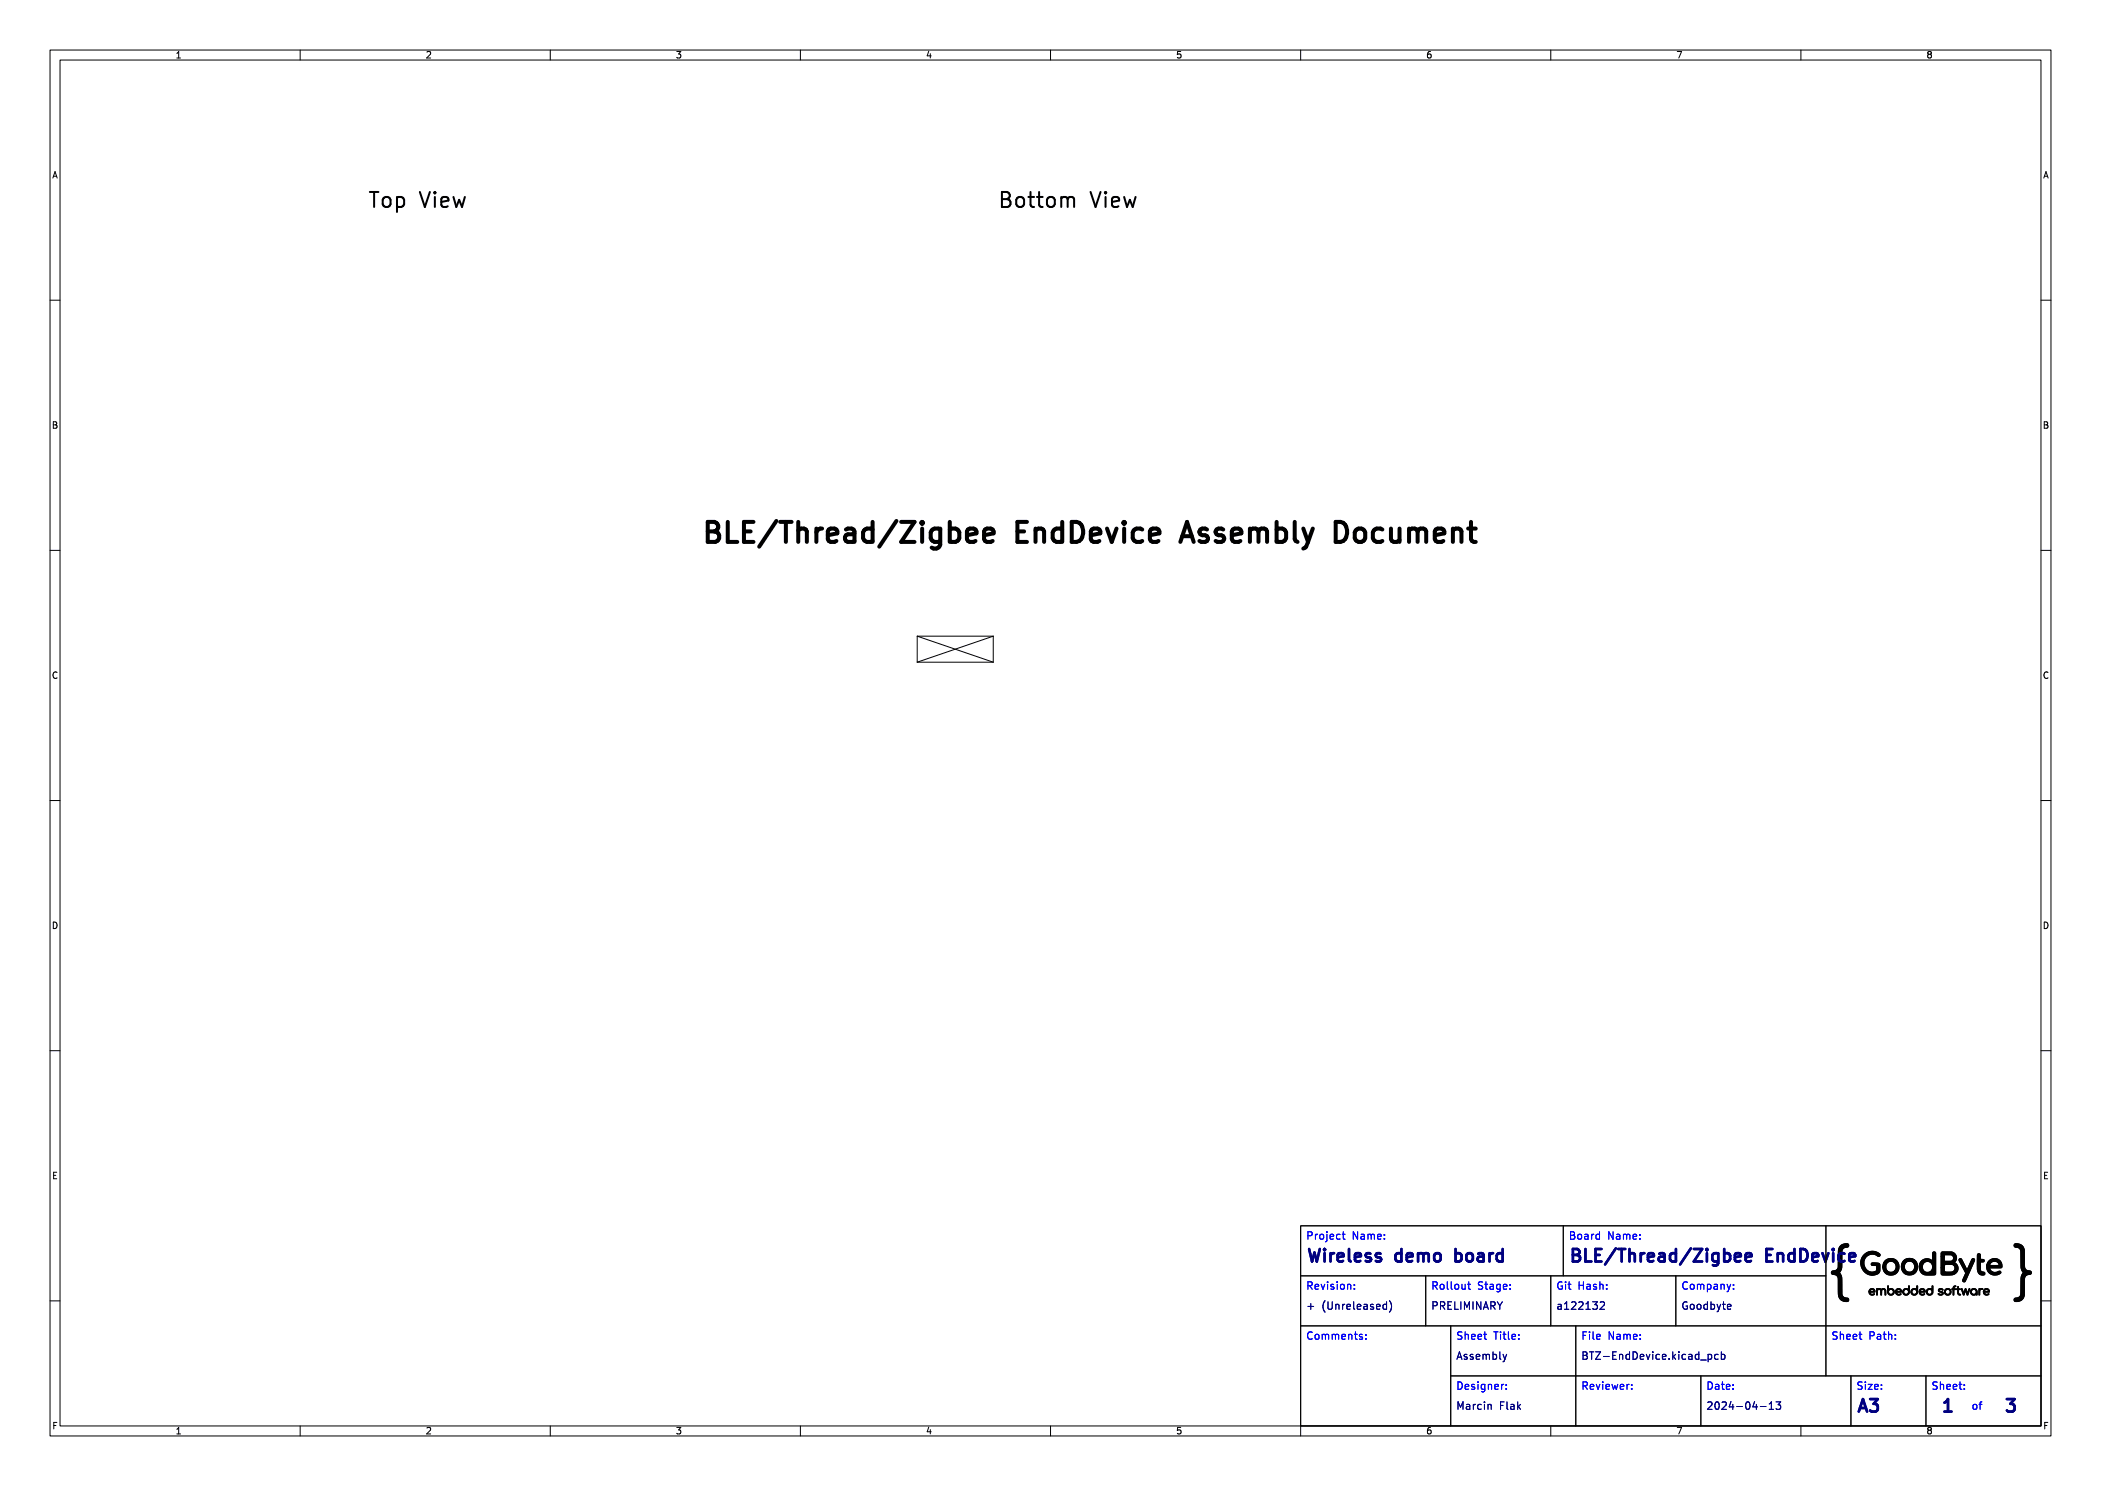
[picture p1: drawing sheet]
<svg xmlns="http://www.w3.org/2000/svg" width="420mm" height="297mm" viewBox="0 0 420 297" stroke-linecap="round" stroke-linejoin="round" font-family="sans-serif">
<g fill="none" stroke="#000" stroke-width=".4">
<path d="M73.9 38.4h1.7M74.8 38.4v3M76.6 39.7a.81 .81 0 0 1 .8-.3 .81 .81 0 0 1 .7 .5v.9a.81 .81 0 0 1-.8 .6 .81 .81 0 0 1-.8-.6v-.9zM79.4 39.5l.8-.1 .3 .1 .3 .4v.9l-.3 .4-.3 .2-.8-.2M79.4 39.4v3M83.9 38.4l1 3 1-3M86.9 38.4v.3M86.9 39.4v2M86.9 38.4l-.1 .1 .1 .2M86.9 38.4l.2 .1-.2 .2M90.6 39.4l.6 2 .6-1.5 .6 1.5 .5-2M200.3 38.4h1a.73 .73 0 0 1 .6 .7 .73 .73 0 0 1-.6 .7 .8 .8 0 0 1 .7 .7 .8 .8 0 0 1-.6 .9h-1.1z"/>
<path d="M200.3 39.8h1M203.3 39.7a.81 .81 0 0 1 .8-.3 .81 .81 0 0 1 .6 .5v.9a.81 .81 0 0 1-.8 .6 .81 .81 0 0 1-.8-.6v-.9zM205.6 39.4h1.1M206 38.4v2.5l.1 .3 .6 .2M207.3 39.4h1.1M207.7 38.4v2.5l.2 .3 .5 .2M209.4 39.7a.81 .81 0 0 1 .8-.3 .81 .81 0 0 1 .7 .5v.9a.81 .81 0 0 1-.8 .6 .81 .81 0 0 1-.8-.6v-.9zM212.1 39.7a.74 .74 0 0 1 1.3 .1M212.1 39.4v2M213.4 39.8l.2-.3 .3-.1 .7 .1 .1 .3v1.6M213.4 39.8v1.6M218 38.4l1 3 1-3"/>
<path d="M221 38.4v.3M221 39.4v2M221 38.4l-.1 .1 .1 .2M221 38.4l.1 .1-.1 .2M224.7 39.4l.6 2 .6-1.5 .5 1.5 .6-2M88.2 40.4l1.4-.3-.1-.6-.9-.1-.2 .1-.2 .3v1.1l.2 .3 .2 .2 .9-.2M222.3 40.4l1.4-.3-.1-.6-.9-.1-.3 .1-.1 .3v1.1l.1 .3 .3 .2 .9-.2"/>
</g>
<g fill="none" stroke="#000" stroke-width=".2">
<path d="M10 10h400v277h-400zM12 12h396v273h-396zM35.3 11.6h.8M35.3 10.7l.4-.4v1.3M60 10v2M85.3 10.4l.5-.1 .3 .4-.8 .9h.8M110 10v2M135.3 10.3h.8l-.4 .5 .3 .1v.6l-.2 .1-.5-.1M160 10v2M185.7 10.2l-.4 1h.9M186 10.7v.9M210 10v2"/>
<path d="M236 10.3h-.6l-.1 .6 .2-.1 .5 .1 .1 .1-.1 .5-.2 .1-.5-.1M260 10v2M286 10.3l-.4 .1-.2 .2-.1 .7 .3 .3 .4-.1 .1-.5-.1-.1-.4-.1-.3 .2M310 10v2M335.3 10.3h.9l-.6 1.3M360 10v2M385.6 10.9l-.3 .2 .1 .4 .2 .1 .4-.1 .1-.2-.1-.3-.2-.1M385.6 10.9l-.3-.3 .3-.3h.2l.3 .2-.3 .4M385.6 10.9h.2M10.6 35.6l.4-1.3 .4 1.3M10.7 35.2h.6M408.6 35.6l.4-1.3 .4 1.3"/>
<path d="M408.7 35.2h.6M10 60h2M408 60h2M10.7 84.3h.4l.2 .2-.2 .4 .2 .1 .1 .3-.2 .3h-.5zM10.7 84.9h.4M408.6 84.3h.5l.2 .2-.2 .4 .2 .1 .1 .3-.3 .3h-.5zM408.6 84.9h.5M10 110h2M408 110h2M11.4 134.4a.62 .62 0 0 0-.9 .5 .62 .62 0 0 0 .7 .7l.2-.1M183.4 127.2v5.1M183.4 127.2h15.2"/>
<path d="M183.4 127.2l15.2 5.1M183.4 132.3h15.2M198.6 127.2l-15.2 5.1M198.6 127.2v5.1M409.4 134.4a.62 .62 0 0 0-.9 .5 .62 .62 0 0 0 .6 .7l.3-.1M10 160h2M408 160h2M10.7 184.3a.66 .66 0 0 1 .7 .6 .66 .66 0 0 1-.7 .7zM408.6 184.3a.66 .66 0 0 1 .8 .6 .66 .66 0 0 1-.8 .7zM10 210h2M408 210h2M10.7 234.9h.5"/>
<path d="M11.3 234.3h-.6v1.3h.6M408.7 234.9h.4M409.3 234.3h-.6v1.3h.6M260 245h148v40h-148zM260 255h105M285 255v10M310 255v10M312.5 245v10M335 255v10M365 245v30M10 260h2M260 265h148"/>
<path d="M290 275h118M290 265v20M315 265v20M340 275v10M370 275v10M385 275v10M408 260h2M10.8 284.9h.4M11.4 284.3h-.6v1.3M35.3 285.7l.4-.4v1.3M35.3 286.6h.8M60 285v2"/>
<path d="M85.3 285.4l.5-.1 .3 .4-.8 .9h.8M110 285v2M135.3 285.3h.8l-.4 .5 .3 .1v.6l-.2 .1-.5-.1M160 285v2M185.7 285.2l-.4 1h.9M186 285.7v.9M210 285v2M236 285.3h-.6l-.1 .6 .2-.1 .5 .1 .1 .1-.1 .5-.2 .1-.5-.1M260 285v2M286 285.3l-.4 .1-.2 .2-.1 .7 .3 .3 .4-.1 .1-.5-.1-.1-.4-.1-.3 .2M310 285v2M335.3 285.3h.9l-.6 1.3"/>
<path d="M360 285v2M385.6 285.9l-.3-.3 .3-.3h.2l.3 .2-.3 .4M385.6 285.9l-.3 .2v.2l.3 .3 .4-.1 .1-.2v-.2l-.3-.2M385.6 285.9h.2M408.7 284.9h.5M409.4 284.3h-.7v1.3"/>
</g>
<g fill="none" stroke="#000" stroke-width=".8">
<path d="M141.5 104.3h1.3a.97 .97 0 0 1 .8 1 .97 .97 0 0 1-.8 .9 1.07 1.07 0 0 1 1 1 1.07 1.07 0 0 1-.8 1.1h-1.5zM141.5 106.2h1.3M145.5 104.3v4h1.9M148.7 106.2h1.4M150.6 104.3h-1.9v4h1.9M155.2 104.1l-3.4 5.2M156 104.3h2.2M157.1 104.3v4M159.6 104.3v4M159.6 106a.99 .99 0 0 1 1.7 .2v2.1M163.2 105.6v2.7M164.3 105.6a1.02 1.02 0 0 0-1.1 .8"/>
<path d="M165.5 107l1.9-.4-.2-.8-.4-.2h-.8l-.3 .2-.2 .4v1.5l.2 .4 .3 .2h.8l.4-.2M169.1 105.8l.4-.2h.7l.4 .2 .2 .4v2.1M170.8 106.6l-.4 .2h-.9a.79 .79 0 0 0-.6 .7 .79 .79 0 0 0 .6 .8h.9l.4-.2M174.4 105.8l-.3-.2h-.8l-.6 .4-.2 .4v1.1l.4 .6 .4 .2h.8l.3-.2M174.4 104.3v4M179.2 104.1l-3.4 5.2M180.1 104.3h2.7l-2.7 4h2.7M184.3 104.3v.4M184.3 105.6v2.7M184.3 104.3l-.2 .2 .2 .2M184.3 104.3l.2 .2-.2 .2M188 105.8l-.4-.2h-.8l-.6 .4-.1 .4v1.1l.3 .6 .4 .2h.8l.4-.2"/>
<path d="M188 105.6v3.3a1.09 1.09 0 0 1-1.8 .6M189.9 105.8l.3-.2h.8l.6 .4 .2 .4v1.1l-.4 .6-.4 .2h-.8l-.3-.2M189.9 104.3v4M193.3 107l1.9-.4-.2-.8-.4-.2h-.7l-.4 .2-.2 .4v1.5l.2 .4 .4 .2h.7l.4-.2M196.7 107l1.9-.4-.2-.8-.3-.2h-.8l-.4 .2-.2 .4v1.5l.2 .4 .4 .2h.8l.3-.2M203.4 106.2h1.3M205.3 104.3h-1.9v4h1.9M207 106a.99 .99 0 0 1 1.7 .2v2.1M207 105.6v2.7M212.3 105.8l-.3-.2h-.8l-.4 .2-.4 .6v1.1l.4 .6 .4 .2h.8l.3-.2M212.3 104.3v4M214.2 104.3h1a2.18 2.18 0 0 1 .9 3.4l-.3 .4-.6 .2h-1z"/>
<path d="M218 107l2-.4-.2-.8-.4-.2h-.8l-.4 .2-.2 .4v1.5l.2 .4 .4 .2h.8l.4-.2M221.3 105.6l.9 2.7 1-2.7M224.7 104.3v.4M224.7 105.6v2.7M224.7 104.3l-.2 .2 .2 .2M224.7 104.3l.2 .2-.2 .2M228.3 105.8l-.3-.2h-.8l-.6 .4-.2 .4v1.1l.4 .6 .4 .2h.8l.3-.2M229.9 107l1.9-.4-.2-.8-.4-.2h-.8l-.4 .2-.1 .4v1.5l.1 .4 .4 .2h.8l.4-.2M236 108.3l1.3-4 1.3 4M236.3 107.2h1.9M241.3 105.8l-.4-.2h-.6l-.3 .2-.2 .4 .2 .6 1.3 .4 .2 .3-.2 .6-.4 .2h-.8l-.3-.2M244.5 105.8l-.4-.2h-.5l-.4 .2-.2 .4 .2 .6 1.3 .4 .2 .3-.2 .6-.4 .2h-.7l-.4-.2"/>
<path d="M246.2 107l1.9-.4-.1-.8-.4-.2h-.8l-.4 .2-.2 .4v1.5l.2 .4 .4 .2h.8l.4-.2M249.9 106a.99 .99 0 0 1 1.7 .2M249.9 105.6v2.7M251.6 106.2l.2-.4 .3-.2h.6l.4 .2 .2 .4v2.1M251.6 106.2v2.1M255.2 105.8l.4-.2h.7l.6 .4 .2 .4v1.1l-.4 .6-.4 .2h-.7l-.4-.2M255.2 104.3v4M258.8 104.3v3.4l.2 .4 .4 .2M260.5 105.6l1 2.7M261.5 108.3l-.4 1-.6 .3M262.4 105.6l-.9 2.7M267 104.3h1a2.18 2.18 0 0 1 .9 3.4l-.4 .4-.5 .2h-1z"/>
<path d="M271 106a1.09 1.09 0 0 1 1.1-.4 1.09 1.09 0 0 1 .8 .8v1.1a1.09 1.09 0 0 1-1 .8 1.09 1.09 0 0 1-1.1-.8v-1.1zM276.3 105.8l-.3-.2h-.8l-.6 .4-.2 .4v1.1l.4 .6 .4 .2h.8l.3-.2M278 105.6v2.1l.2 .4a1.08 1.08 0 0 0 1.6-.2M279.8 105.6v2.7M281.7 106a.99 .99 0 0 1 1.7 .2M281.7 105.6v2.7M283.4 106.2l.2-.4 .4-.2h.5l.4 .2 .2 .4v2.1M283.4 106.2v2.1M286.8 107l1.9-.4-.2-.8-.4-.2h-.7l-.4 .2-.2 .4v1.5l.2 .4 .4 .2h.7l.4-.2M290.4 106a.99 .99 0 0 1 1.7 .2v2.1M290.4 105.6v2.7M293.5 105.6h1.5"/>
<path d="M294 104.3v3.4l.2 .4 .8 .2"/>
</g>
<g fill="#000" stroke="#000" stroke-width=".2">
<path d="M367.9 249.1a1.08 1.08 0 0 1 1.7-.3 .54 .54 0 0 1-.8 .5 1.15 1.15 0 0 0-.6 1.5v1.6a2.66 2.66 0 0 1-.5 2 3.1 3.1 0 0 1 .5 2.5v1.8a1.45 1.45 0 0 0 1.3 .9 .43 .43 0 0 1-.1 .5 .43 .43 0 0 1-.6 0 1.71 1.71 0 0 1-1.3-2.2v-1.8a1.11 1.11 0 0 0-1.2-1.4 .41 .41 0 0 1-.1-.6 .41 .41 0 0 1 .5-.1 1.26 1.26 0 0 0 .8-1.7v-1.6a2.26 2.26 0 0 1 .4-1.6z" fill-rule="evenodd"/>
<path d="M367.9 249.1a1.08 1.08 0 0 1 1.7-.3 .54 .54 0 0 1-.8 .5 1.15 1.15 0 0 0-.6 1.5v1.6a2.66 2.66 0 0 1-.5 2 3.1 3.1 0 0 1 .5 2.5v1.8a1.45 1.45 0 0 0 1.3 .9 .43 .43 0 0 1-.1 .5 .43 .43 0 0 1-.6 0 1.71 1.71 0 0 1-1.3-2.2v-1.8a1.11 1.11 0 0 0-1.2-1.4 .41 .41 0 0 1-.1-.6 .41 .41 0 0 1 .5-.1 1.26 1.26 0 0 0 .8-1.7v-1.6a2.26 2.26 0 0 1 .4-1.6z" fill-rule="evenodd"/>
<path d="M373.8 257.7a.6 .6 0 0 1 .7-.1 .6 .6 0 0 1 .3 .6l-.9 .1a.48 .48 0 0 0 .3 .4 .48 .48 0 0 0 .5-.1 .61 .61 0 0 1-.8 .2 .61 .61 0 0 1-.3-.7h1.1a.44 .44 0 0 0-.5-.4 .44 .44 0 0 0-.4 .4h-.2z" fill-rule="evenodd"/>
<path d="M373.8 257.7a.6 .6 0 0 1 .7-.1 .6 .6 0 0 1 .3 .6l-.9 .1a.48 .48 0 0 0 .3 .4 .48 .48 0 0 0 .5-.1 .61 .61 0 0 1-.8 .2 .61 .61 0 0 1-.3-.7h1.1a.44 .44 0 0 0-.5-.4 .44 .44 0 0 0-.4 .4h-.2z" fill-rule="evenodd"/>
<path d="M372.6 250.8a2.09 2.09 0 0 1 3.2 0l-.2 .3a1.77 1.77 0 0 0-3 1 1.77 1.77 0 0 0 2.4 2l.1-.2v-.9l-.4-.1a.33 .33 0 0 1-.5 0 .33 .33 0 0 1 0-.5h.2a1.36 1.36 0 0 1 1.4 .3v.8a1.18 1.18 0 0 1-1.4 1.4 2.43 2.43 0 0 1-2.2-1.5 2.43 2.43 0 0 1 .4-2.6z" fill-rule="evenodd"/>
<path d="M372.6 250.8a2.09 2.09 0 0 1 3.2 0l-.2 .3a1.77 1.77 0 0 0-3 1 1.77 1.77 0 0 0 2.4 2l.1-.2v-.9l-.4-.1a.33 .33 0 0 1-.5 0 .33 .33 0 0 1 0-.5h.2a1.36 1.36 0 0 1 1.4 .3v.8a1.18 1.18 0 0 1-1.4 1.4 2.43 2.43 0 0 1-2.2-1.5 2.43 2.43 0 0 1 .4-2.6z" fill-rule="evenodd"/>
<path d="M375.2 257.6l.1 .1 .5-.2 .3 .2a.55 .55 0 0 1 .7-.1 .55 .55 0 0 1 .2 .8v.4h-.2a.75 .75 0 0 0-.4-1.1l-.2 .2-.1 .9h-.1v-.5a.39 .39 0 0 0-.4-.6 .39 .39 0 0 0-.3 .6v.5h-.1z" fill-rule="evenodd"/>
<path d="M375.2 257.6l.1 .1 .5-.2 .3 .2a.55 .55 0 0 1 .7-.1 .55 .55 0 0 1 .2 .8v.4h-.2a.75 .75 0 0 0-.4-1.1l-.2 .2-.1 .9h-.1v-.5a.39 .39 0 0 0-.4-.6 .39 .39 0 0 0-.3 .6v.5h-.1z" fill-rule="evenodd"/>
<path d="M377.3 257h.2v.8a.67 .67 0 0 1 1.1 0 .67 .67 0 0 1-.4 1 .67 .67 0 0 1-.9-.6h.2a.49 .49 0 0 0 .7 .4 .49 .49 0 0 0 .1-.8 .49 .49 0 0 0-.8 .3l-.2 .1z" fill-rule="evenodd"/>
<path d="M377.3 257h.2v.8a.67 .67 0 0 1 1.1 0 .67 .67 0 0 1-.4 1 .67 .67 0 0 1-.9-.6h.2a.49 .49 0 0 0 .7 .4 .49 .49 0 0 0 .1-.8 .49 .49 0 0 0-.8 .3l-.2 .1z" fill-rule="evenodd"/>
<path d="M376.9 251.9a1.65 1.65 0 0 1 2.5 .4 1.65 1.65 0 0 1-.8 2.4 1.65 1.65 0 0 1-2.2-1.2v-.3h.6a1.07 1.07 0 0 0 1.2 1 1.07 1.07 0 0 0 .9-1.3 1.07 1.07 0 0 0-1.4-.8 1.06 1.06 0 0 0-.7 1.1h-.6a1.73 1.73 0 0 1 .5-1.3z" fill-rule="evenodd"/>
<path d="M376.9 251.9a1.65 1.65 0 0 1 2.5 .4 1.65 1.65 0 0 1-.8 2.4 1.65 1.65 0 0 1-2.2-1.2v-.3h.6a1.07 1.07 0 0 0 1.2 1 1.07 1.07 0 0 0 .9-1.3 1.07 1.07 0 0 0-1.4-.8 1.06 1.06 0 0 0-.7 1.1h-.6a1.73 1.73 0 0 1 .5-1.3z" fill-rule="evenodd"/>
<path d="M379.1 257.7a.6 .6 0 0 1 .7-.1 .6 .6 0 0 1 .3 .6l-.9 .1a.48 .48 0 0 0 .3 .4 .48 .48 0 0 0 .5-.1 .61 .61 0 0 1-.8 .2 .61 .61 0 0 1-.3-.7h1.1a.44 .44 0 0 0-.5-.4 .44 .44 0 0 0-.4 .4h-.2z" fill-rule="evenodd"/>
<path d="M379.1 257.7a.6 .6 0 0 1 .7-.1 .6 .6 0 0 1 .3 .6l-.9 .1a.48 .48 0 0 0 .3 .4 .48 .48 0 0 0 .5-.1 .61 .61 0 0 1-.8 .2 .61 .61 0 0 1-.3-.7h1.1a.44 .44 0 0 0-.5-.4 .44 .44 0 0 0-.4 .4h-.2z" fill-rule="evenodd"/>
<path d="M380.5 257.8a.66 .66 0 0 1 1-.1l.1-.7 .1 .7a.78 .78 0 0 1-.1 .9 .78 .78 0 0 1-.9 .2l-.3-.4v-.2h.1a.49 .49 0 0 0 .8 .4 .49 .49 0 0 0 0-.8 .49 .49 0 0 0-.8 .3l-.1 .1z" fill-rule="evenodd"/>
<path d="M380.5 257.8a.66 .66 0 0 1 1-.1l.1-.7 .1 .7a.78 .78 0 0 1-.1 .9 .78 .78 0 0 1-.9 .2l-.3-.4v-.2h.1a.49 .49 0 0 0 .8 .4 .49 .49 0 0 0 0-.8 .49 .49 0 0 0-.8 .3l-.1 .1z" fill-rule="evenodd"/>
<path d="M380.6 251.9a1.66 1.66 0 0 1 2.5 .3 1.66 1.66 0 0 1-.7 2.5 1.66 1.66 0 0 1-2.3-1.3v-.3h.6a1.05 1.05 0 0 0 1.5 1 1.05 1.05 0 0 0 .2-1.8 1.05 1.05 0 0 0-1.7 .6v.2h-.6l.1-.6z" fill-rule="evenodd"/>
<path d="M380.6 251.9a1.66 1.66 0 0 1 2.5 .3 1.66 1.66 0 0 1-.7 2.5 1.66 1.66 0 0 1-2.3-1.3v-.3h.6a1.05 1.05 0 0 0 1.5 1 1.05 1.05 0 0 0 .2-1.8 1.05 1.05 0 0 0-1.7 .6v.2h-.6l.1-.6z" fill-rule="evenodd"/>
<path d="M382.1 257.8a.66 .66 0 0 1 1-.1l.1-.7 .1 .7a.77 .77 0 0 1-.1 1 .77 .77 0 0 1-1 0l-.2-.5h.2a.49 .49 0 0 0 .7 .4 .49 .49 0 0 0 0-.8 .49 .49 0 0 0-.7 .3l-.2 .1z" fill-rule="evenodd"/>
<path d="M382.1 257.8a.66 .66 0 0 1 1-.1l.1-.7 .1 .7a.77 .77 0 0 1-.1 1 .77 .77 0 0 1-1 0l-.2-.5h.2a.49 .49 0 0 0 .7 .4 .49 .49 0 0 0 0-.8 .49 .49 0 0 0-.7 .3l-.2 .1z" fill-rule="evenodd"/>
<path d="M383.8 257.7a.6 .6 0 0 1 .7-.1 .6 .6 0 0 1 .3 .6l-.9 .1a.48 .48 0 0 0 .3 .4 .48 .48 0 0 0 .5-.1 .61 .61 0 0 1-.7 .2 .61 .61 0 0 1-.4-.7h1.1a.44 .44 0 0 0-.4-.4 .44 .44 0 0 0-.5 .4h-.2z" fill-rule="evenodd"/>
<path d="M383.8 257.7a.6 .6 0 0 1 .7-.1 .6 .6 0 0 1 .3 .6l-.9 .1a.48 .48 0 0 0 .3 .4 .48 .48 0 0 0 .5-.1 .61 .61 0 0 1-.7 .2 .61 .61 0 0 1-.4-.7h1.1a.44 .44 0 0 0-.4-.4 .44 .44 0 0 0-.5 .4h-.2z" fill-rule="evenodd"/>
<path d="M385.2 257.8a.66 .66 0 0 1 1-.1l.1-.7 .1 .7a.78 .78 0 0 1-.1 .9 .78 .78 0 0 1-.9 .2l-.3-.4v-.2h.1a.49 .49 0 0 0 .8 .4 .49 .49 0 0 0 0-.8 .49 .49 0 0 0-.8 .3l-.1 .1z" fill-rule="evenodd"/>
<path d="M385.2 257.8a.66 .66 0 0 1 1-.1l.1-.7 .1 .7a.78 .78 0 0 1-.1 .9 .78 .78 0 0 1-.9 .2l-.3-.4v-.2h.1a.49 .49 0 0 0 .8 .4 .49 .49 0 0 0 0-.8 .49 .49 0 0 0-.8 .3l-.1 .1z" fill-rule="evenodd"/>
<path d="M384 252.1a1.58 1.58 0 0 1 2.3 0v-1.2a.41 .41 0 0 1 0-.5 .41 .41 0 0 1 .6-.1v4a.43 .43 0 0 1-.1 .5 .43 .43 0 0 1-.5 0h-.9a1.52 1.52 0 0 1-1.7-1.6h.6a1.07 1.07 0 0 0 1.5 1 1.07 1.07 0 0 0 .2-1.8 1.02 1.02 0 0 0-1.1-.2 1.02 1.02 0 0 0-.6 1h-.6v-.5z" fill-rule="evenodd"/>
<path d="M384 252.1a1.58 1.58 0 0 1 2.3 0v-1.2a.41 .41 0 0 1 0-.5 .41 .41 0 0 1 .6-.1v4a.43 .43 0 0 1-.1 .5 .43 .43 0 0 1-.5 0h-.9a1.52 1.52 0 0 1-1.7-1.6h.6a1.07 1.07 0 0 0 1.5 1 1.07 1.07 0 0 0 .2-1.8 1.02 1.02 0 0 0-1.1-.2 1.02 1.02 0 0 0-.6 1h-.6v-.5z" fill-rule="evenodd"/>
<path d="M387.6 257.7l.5-.2 .3 .3-.5-.1-.2 .1a.32 .32 0 0 0 .4 .3 .42 .42 0 0 1 .2 .7 .42 .42 0 0 1-.6 0l-.3-.2 .4 .1a.27 .27 0 0 0 .3 0 .27 .27 0 0 0 .1-.3l-.2-.1a.39 .39 0 0 1-.4-.2 .39 .39 0 0 1 0-.4z" fill-rule="evenodd"/>
<path d="M387.6 257.7l.5-.2 .3 .3-.5-.1-.2 .1a.32 .32 0 0 0 .4 .3 .42 .42 0 0 1 .2 .7 .42 .42 0 0 1-.6 0l-.3-.2 .4 .1a.27 .27 0 0 0 .3 0 .27 .27 0 0 0 .1-.3l-.2-.1a.39 .39 0 0 1-.4-.2 .39 .39 0 0 1 0-.4z" fill-rule="evenodd"/>
<path d="M388.1 250.3l2-.1a1.17 1.17 0 0 1 1 .9 1.17 1.17 0 0 1-.5 1.2 1.36 1.36 0 0 1 .7 1.7 1.36 1.36 0 0 1-1.6 .8h-1.5l-.2-.2v-1.2h.7v.7l.4 .1a1.25 1.25 0 0 0 1.7-.7l-.1-.3a1.7 1.7 0 0 0-2-.3v.5h-.7v-2.2h.7l.1 .9a1.51 1.51 0 0 0 1.7-.5 .72 .72 0 0 0-.2-.7 .72 .72 0 0 0-.8-.1h-.8v.4h-.7z" fill-rule="evenodd"/>
<path d="M388.1 250.3l2-.1a1.17 1.17 0 0 1 1 .9 1.17 1.17 0 0 1-.5 1.2 1.36 1.36 0 0 1 .7 1.7 1.36 1.36 0 0 1-1.6 .8h-1.5l-.2-.2v-1.2h.7v.7l.4 .1a1.25 1.25 0 0 0 1.7-.7l-.1-.3a1.7 1.7 0 0 0-2-.3v.5h-.7v-2.2h.7l.1 .9a1.51 1.51 0 0 0 1.7-.5 .72 .72 0 0 0-.2-.7 .72 .72 0 0 0-.8-.1h-.8v.4h-.7z" fill-rule="evenodd"/>
<path d="M388.9 257.7a.68 .68 0 0 1 1.1 .1 .68 .68 0 0 1-.5 1 .68 .68 0 0 1-.8-.6h.2a.49 .49 0 0 0 .6 .5 .49 .49 0 0 0 .2-.9 .49 .49 0 0 0-.8 .3l-.2 .1z" fill-rule="evenodd"/>
<path d="M388.9 257.7a.68 .68 0 0 1 1.1 .1 .68 .68 0 0 1-.5 1 .68 .68 0 0 1-.8-.6h.2a.49 .49 0 0 0 .6 .5 .49 .49 0 0 0 .2-.9 .49 .49 0 0 0-.8 .3l-.2 .1z" fill-rule="evenodd"/>
<path d="M390.6 257.1l.4-.1-.2 .2a.24 .24 0 0 0-.2 .3 .24 .24 0 0 0 .3 .1v.1h-.3v1.1h-.2v-1.1h-.2l.2-.1z" fill-rule="evenodd"/>
<path d="M390.6 257.1l.4-.1-.2 .2a.24 .24 0 0 0-.2 .3 .24 .24 0 0 0 .3 .1v.1h-.3v1.1h-.2v-1.1h-.2l.2-.1z" fill-rule="evenodd"/>
<path d="M391.4 257.2h.1v.4h.4l-.4 .1v.7l.1 .2 .3 .1a.39 .39 0 0 1-.5 0 .39 .39 0 0 1-.1-.5v-.5h-.2l.2-.1z" fill-rule="evenodd"/>
<path d="M391.4 257.2h.1v.4h.4l-.4 .1v.7l.1 .2 .3 .1a.39 .39 0 0 1-.5 0 .39 .39 0 0 1-.1-.5v-.5h-.2l.2-.1z" fill-rule="evenodd"/>
<path d="M391.7 251.6l.2-.1a2.64 2.64 0 0 1 1 1.6l.3 .7 .4-.8a2.24 2.24 0 0 1 .8-1.5l.3 .2v.3l-1.7 3.8a.35 .35 0 0 1-.3 .4 .35 .35 0 0 1-.4-.3l.4-.8a.81 .81 0 0 0-.1-1.3l-1-1.8z" fill-rule="evenodd"/>
<path d="M391.7 251.6l.2-.1a2.64 2.64 0 0 1 1 1.6l.3 .7 .4-.8a2.24 2.24 0 0 1 .8-1.5l.3 .2v.3l-1.7 3.8a.35 .35 0 0 1-.3 .4 .35 .35 0 0 1-.4-.3l.4-.8a.81 .81 0 0 0-.1-1.3l-1-1.8z" fill-rule="evenodd"/>
<path d="M392.1 257.6l.5 .9 .3-.9 .4 .9 .3-.9h.1l-.3 1.2h-.2l-.3-.9-.3 .9h-.1z" fill-rule="evenodd"/>
<path d="M392.1 257.6l.5 .9 .3-.9 .4 .9 .3-.9h.1l-.3 1.2h-.2l-.3-.9-.3 .9h-.1z" fill-rule="evenodd"/>
<path d="M394.1 257.7a.76 .76 0 0 1 1 .1 .76 .76 0 0 1 0 1l-.1-.1a.66 .66 0 0 1-.7 .1 .66 .66 0 0 1-.4-.6h.2a.49 .49 0 0 0 .7 .4 .49 .49 0 0 0 0-.8 .49 .49 0 0 0-.7 .3l-.2 .1z" fill-rule="evenodd"/>
<path d="M394.1 257.7a.76 .76 0 0 1 1 .1 .76 .76 0 0 1 0 1l-.1-.1a.66 .66 0 0 1-.7 .1 .66 .66 0 0 1-.4-.6h.2a.49 .49 0 0 0 .7 .4 .49 .49 0 0 0 0-.8 .49 .49 0 0 0-.7 .3l-.2 .1z" fill-rule="evenodd"/>
<path d="M395.4 250.6a.42 .42 0 0 1 .5 .2 .42 .42 0 0 1 0 .4v.5h.3a.31 .31 0 0 1 .4 .3 .31 .31 0 0 1-.4 .2h-.3v1.1a.72 .72 0 0 0 .8 1 .37 .37 0 0 1 0 .5 .37 .37 0 0 1-.5 0 1.53 1.53 0 0 1-.9-1.9z" fill-rule="evenodd"/>
<path d="M395.4 250.6a.42 .42 0 0 1 .5 .2 .42 .42 0 0 1 0 .4v.5h.3a.31 .31 0 0 1 .4 .3 .31 .31 0 0 1-.4 .2h-.3v1.1a.72 .72 0 0 0 .8 1 .37 .37 0 0 1 0 .5 .37 .37 0 0 1-.5 0 1.53 1.53 0 0 1-.9-1.9z" fill-rule="evenodd"/>
<path d="M395.6 257.6l.2 .1 .3-.2 .3 .2a.54 .54 0 0 0-.6 .7l-.1 .4h-.1z" fill-rule="evenodd"/>
<path d="M395.6 257.6l.2 .1 .3-.2 .3 .2a.54 .54 0 0 0-.6 .7l-.1 .4h-.1z" fill-rule="evenodd"/>
<path d="M396.6 257.7a.6 .6 0 0 1 .8-.1 .6 .6 0 0 1 .3 .6l-1 .1a.48 .48 0 0 0 .3 .4 .48 .48 0 0 0 .6-.1 .61 .61 0 0 1-.8 .2 .61 .61 0 0 1-.3-.7h1a.44 .44 0 0 0-.4-.4 .44 .44 0 0 0-.4 .4h-.2z" fill-rule="evenodd"/>
<path d="M396.6 257.7a.6 .6 0 0 1 .8-.1 .6 .6 0 0 1 .3 .6l-1 .1a.48 .48 0 0 0 .3 .4 .48 .48 0 0 0 .6-.1 .61 .61 0 0 1-.8 .2 .61 .61 0 0 1-.3-.7h1a.44 .44 0 0 0-.4-.4 .44 .44 0 0 0-.4 .4h-.2z" fill-rule="evenodd"/>
<path d="M397.6 252a1.42 1.42 0 0 1 1.8-.3 1.42 1.42 0 0 1 .6 1.7h-2.2a1.17 1.17 0 0 0 1.9 .7h.1a.34 .34 0 0 1 .2 .4 .34 .34 0 0 1-.4 .2 1.67 1.67 0 0 1-1.8-.2 1.67 1.67 0 0 1-.6-1.6h2.1a.23 .23 0 0 0 .3 0 .23 .23 0 0 0-.1-.4 .98 .98 0 0 0-1-.4 .98 .98 0 0 0-.8 .8h-.5z" fill-rule="evenodd"/>
<path d="M397.6 252a1.42 1.42 0 0 1 1.8-.3 1.42 1.42 0 0 1 .6 1.7h-2.2a1.17 1.17 0 0 0 1.9 .7h.1a.34 .34 0 0 1 .2 .4 .34 .34 0 0 1-.4 .2 1.67 1.67 0 0 1-1.8-.2 1.67 1.67 0 0 1-.6-1.6h2.1a.23 .23 0 0 0 .3 0 .23 .23 0 0 0-.1-.4 .98 .98 0 0 0-1-.4 .98 .98 0 0 0-.8 .8h-.5z" fill-rule="evenodd"/>
<path d="M402.7 248.7a1.62 1.62 0 0 1 2 2v1.6a1.34 1.34 0 0 0 1.3 1.8v.5a1.94 1.94 0 0 0-1.3 .8v3.1a1.42 1.42 0 0 1-2 1.5l-.1-.3 .2-.2a1.16 1.16 0 0 0 1.2-1.6v-2.5l.4-1.1a3.5 3.5 0 0 1-.4-2.6v-.8a1.31 1.31 0 0 0-1.3-1.7l-.1-.3z" fill-rule="evenodd"/>
<path d="M402.7 248.7a1.62 1.62 0 0 1 2 2v1.6a1.34 1.34 0 0 0 1.3 1.8v.5a1.94 1.94 0 0 0-1.3 .8v3.1a1.42 1.42 0 0 1-2 1.5l-.1-.3 .2-.2a1.16 1.16 0 0 0 1.2-1.6v-2.5l.4-1.1a3.5 3.5 0 0 1-.4-2.6v-.8a1.31 1.31 0 0 0-1.3-1.7l-.1-.3z" fill-rule="evenodd"/>
</g>
<g fill="none" stroke="#00007f" stroke-width=".5">
<path d="M261.7 249.6l.6 2.5 .5-1.8 .4 1.8 .6-2.5M264.8 249.6v.3M264.8 250.5v1.6M264.8 249.6l-.1 .2 .1 .1M264.8 249.6l.1 .2-.1 .1M266 250.5v1.6M266.7 250.5a.63 .63 0 0 0-.7 .4M267.4 251.3l1.2-.2-.1-.5-.7-.1-.4 .3 .1 1.2 .3 .1 .7-.1M269.7 249.6v2.2l.3 .3M270.9 251.3l1.1-.2-.1-.5-.7-.1-.3 .3 .1 1.2 .2 .1 .7-.1M273.9 250.6l-.5-.1-.4 .3 .1 .4 .8 .2 .2 .3-.2 .3-.2 .1-.7-.1M276 250.6l-.6-.1-.4 .3 .1 .4 .9 .2 .1 .3-.1 .3-.3 .1-.7-.1"/>
<path d="M280.1 250.6l-.7-.1-.5 .4v.8l.3 .3 .2 .1 .7-.1M280.1 249.6v2.5M281.2 251.3l1.2-.2-.1-.5-.7-.1-.4 .3 .1 1.2 .3 .1 .7-.1M283.5 250.7a.62 .62 0 0 1 1 .1M283.5 250.5v1.6M284.5 250.8l.4-.3 .6 .1 .1 .2v1.3M284.5 250.8v1.3M286.9 250.6a.68 .68 0 0 1 1.1 .3v.8a.68 .68 0 0 1-.7 .5 .68 .68 0 0 1-.6-.5v-.8zM291 250.6l.7-.1 .5 .4v.8l-.3 .3-.2 .1-.7-.1M291 249.6v2.5M293.4 250.6a.68 .68 0 0 1 1 .3v.8a.68 .68 0 0 1-.6 .5 .68 .68 0 0 1-.7-.5v-.8zM295.5 250.6l.2-.1 .7 .1 .2 .2v1.3"/>
<path d="M296.6 251.1l-.9 .1a.49 .49 0 0 0-.3 .5 .49 .49 0 0 0 .3 .4l.9-.1M297.8 250.5v1.6M298.5 250.5a.64 .64 0 0 0-.7 .4M300.4 250.6l-.7-.1-.5 .4v.8l.2 .3 .3 .1 .7-.1M300.4 249.6v2.5M314.4 249.6h.9a.61 .61 0 0 1 .4 .6 .61 .61 0 0 1-.4 .6 .67 .67 0 0 1 .6 .6 .67 .67 0 0 1-.5 .7h-1zM314.4 250.8h.9M316.9 249.6v2.5h1.2M318.9 250.8h.9M320.1 249.6h-1.2v2.5h1.2M323 249.5l-2.1 3.2M323.5 249.6h1.4"/>
<path d="M324.2 249.6v2.5M325.7 250.7a.62 .62 0 0 1 1.1 .1v1.3M325.7 249.6v2.5M328 250.5v1.6M328.7 250.5a.64 .64 0 0 0-.7 .4M329.4 251.3l1.2-.2-.1-.5-.7-.1-.4 .3 .1 1.2 .3 .1 .7-.1M331.7 250.6l.2-.1 .7 .1 .2 .2v1.3M332.8 251.1l-.9 .1a.49 .49 0 0 0-.3 .5 .49 .49 0 0 0 .3 .4l.9-.1M335 250.6l-.7-.1-.5 .4v.8l.3 .3 .2 .1 .7-.1M335 249.6v2.5M338 249.5l-2.1 3.2M338.6 249.6h1.7l-1.7 2.5h1.7"/>
<path d="M341.2 249.6v.3M341.2 250.5v1.6M341.2 249.6l-.1 .2 .1 .1M341.2 249.6l.1 .2-.1 .1M343.5 250.6l-.7-.1-.5 .4v.8l.2 .3 .3 .1 .7-.1M343.5 250.5v2a.68 .68 0 0 1-1.1 .3M344.7 250.6l.7-.1 .5 .4v.8l-.3 .3-.2 .1-.7-.1M344.7 249.6v2.5M346.8 251.3l1.2-.2-.1-.5-.7-.1-.4 .3 .1 1.2 .3 .1 .7-.1M348.9 251.3l1.2-.2-.1-.5-.7-.1-.4 .3 .2 1.2 .2 .1 .7-.1M353.1 250.8h.8M354.3 249.6h-1.2v2.5h1.2"/>
<path d="M355.4 250.7a.62 .62 0 0 1 1 .1v1.3M355.4 250.5v1.6M358.7 250.6l-.7-.1-.5 .4v.8l.3 .3 .2 .1 .7-.1M358.7 249.6v2.5M359.9 249.6a1.32 1.32 0 0 1 1.4 .8 1.32 1.32 0 0 1-.4 1.6l-1 .1zM362.3 251.3l1.2-.2-.1-.5-.8-.1-.3 .3 .1 1.2 .2 .1 .8-.1M364.3 250.5l.6 1.6 .6-1.6M366.4 249.6v.3M366.4 250.5v1.6M366.4 249.6l-.1 .2 .1 .1M366.4 249.6l.2 .2-.2 .1M368.7 250.6l-.7-.1-.5 .4v.8l.3 .3 .2 .1 .7-.1"/>
<path d="M369.7 251.3l1.2-.2-.2-.5-.7-.1-.3 .3 .1 1.2 .2 .1 .7-.1M373.8 279.6h1.6l-.9 1a.68 .68 0 0 1 .9 .5v.6l-.3 .3-.9 .1-.4-.2M401.2 279.6h1.5l-.8 1a.68 .68 0 0 1 .8 .5v.6l-.2 .3-1 .1-.3-.2M371.6 282.1l.8-2.5 .8 2.5M371.8 281.4h1.2M388.7 282.1h1.4M388.7 280.3l.7-.7v2.5"/>
</g>
<g fill="none" stroke="#00f" stroke-width=".2">
<path d="M261.5 247l.7-.1 .1-.2-.1-.4-.2-.1h-.5v1.5M261.5 257l.7-.1 .1-.2-.1-.4-.2-.1h-.5v1.5M261.8 257l.5 .7M262.9 257.2l.7-.2-.1-.2-.4-.1-.2 .2 .1 .7h.5M263 246.7v1M263.4 246.7l-.4 .3M263.9 246.8l.2-.1 .4 .1 .1 .6-.1 .2-.4 .1-.2-.2zM264.1 256.7l.4 1 .3-1M265.2 246.2v.1M265.2 246.7v1.3l-.2 .2M265.4 256.2v.1M265.4 256.7v1"/>
<path d="M265.9 247.2l.7-.2-.1-.2-.4-.1-.2 .2 .1 .7h.5M266.6 256.8l-.4-.1-.2 .2 .1 .2 .5 .2v.3h-.6M267.3 256.2v.1M267.3 256.7v1M267.9 246.8l-.4-.1-.3 .3 .1 .6h.6M268.1 256.8l.4-.1 .2 .3v.4l-.2 .3-.4-.1-.1-.2zM268.3 246.7h.6M268.5 246.2v1.3l.4 .2M269.4 256.8l.2-.1 .4 .1v.9M269.4 256.7v1M270.7 257.5v.2M270.7 256.8v.1"/>
<path d="M271.4 246.2v1.5l-.9-1.5v1.5M272.1 246.8h.6v.9M272.7 247l-.5 .1-.2 .2 .2 .4 .5-.1M273.5 246.8l.4-.1 .2 .2M273.5 246.7v1M274.1 246.9l.2-.2 .4 .1v.9M274.1 246.9v.8M275.4 247.2l.7-.2-.1-.2-.4-.1-.2 .2 .1 .7h.5M276.7 247.5v.2M276.7 246.8v.1M286.5 257l.7-.1 .1-.2-.1-.4-.2-.1h-.5v1.5M286.8 257l.5 .7"/>
<path d="M288 256.8l.4-.1 .3 .3v.4l-.3 .3-.4-.1-.1-.2zM289.3 256.2v1.3l.2 .2M290.1 256.2v1.3l.2 .2M291 256.8l.3-.1 .3 .3v.4l-.3 .3-.3-.1-.2-.2zM292.2 256.7l.1 .9 .4 .1 .2-.2M292.9 256.7v1M293.4 256.7h.6M293.6 256.2v1.3l.4 .2M296.4 256.3l-.6-.1-.2 .1v.5l.6 .2 .2 .4-.3 .3-.6-.1M296.8 256.7h.6M297 256.2v1.3l.4 .2M297.9 256.8h.6v.9"/>
<path d="M298.5 257l-.5 .1-.2 .2 .2 .4 .5-.1M299.9 256.8l-.4-.1-.3 .3 .1 .6h.6M299.9 256.7v1.2l-.3 .3-.4-.1M300.5 257.2l.7-.2v-.2l-.5-.1-.2 .2 .1 .7h.6M301.9 257.5v.2M301.9 256.8v.1M312.2 256.3a.7 .7 0 0 0-.8 .6 .7 .7 0 0 0 .8 .7l.1-.6h-.3M313 256.2v.1M313 256.7v1M313.5 256.7h.5M313.7 256.2v1.3l.3 .2M314 246.2h.5l.2 .3-.2 .4 .2 .1 .1 .4-.3 .3h-.5z"/>
<path d="M314 246.9h.5M315.5 246.8l.4-.1 .3 .3v.4l-.3 .3-.4-.1-.1-.2zM315.7 256.2v1.5M315.7 256.9h.8M316.5 256.2v1.5M316.8 246.8h.6l.1 .9M317.2 256.8h.6l.1 .9M317.5 247l-.5 .1-.3 .2 .3 .4 .5-.1M317.9 257l-.5 .1-.2 .2 .2 .4 .5-.1M318.2 246.7v1M318.6 246.7l-.4 .3M319.1 256.8l-.4-.1-.2 .2 .1 .2 .5 .2v.3h-.6"/>
<path d="M319.7 246.8l-.4-.1-.3 .3 .2 .6h.5M319.7 246.2v1.5M319.8 256.8l.2-.1 .4 .1 .1 .9M319.8 256.2v1.5M321.2 257.5v.2M321.2 256.8v.1M322.5 246.2v1.5l-.9-1.5v1.5M323.2 246.8h.5l.1 .9M323.8 247l-.5 .1-.2 .2 .2 .4 .5-.1M324.5 246.8l.5-.1 .2 .2M324.5 246.7v1M325.2 246.9l.2-.2 .3 .1 .1 .9"/>
<path d="M325.2 246.9v.8M326.5 247.2l.7-.2-.1-.2-.4-.1-.2 .2v.7h.6M327.8 247.5v.2M327.8 246.8v.1M337.3 256.3a.71 .71 0 0 0-1 .5 .71 .71 0 0 0 .7 .9l.3-.2M338 256.8l.4-.1 .3 .3v.4l-.3 .3-.4-.1-.1-.2zM339.3 256.8l.4-.1 .3 .2M339.3 256.7v1M340 256.9l.2-.2 .3 .1 .1 .9M340 256.9v.8M341.3 256.8l.4-.1 .3 .3-.1 .6h-.6M341.3 256.7v1.5"/>
<path d="M342.7 256.8h.5l.1 .9M343.3 257l-.5 .1-.2 .2 .2 .4 .5-.1M344 256.8l.2-.1 .4 .1 .1 .9M344 256.7v1M345.2 256.7l.4 1M345.6 257.7l-.4 .5M346 256.7l-.4 1M346.5 257.5v.2M346.5 256.8v.1M262.3 266.3a.71 .71 0 0 0-1 .5 .71 .71 0 0 0 .7 .9l.3-.2M263 266.8l.2-.1 .4 .1 .1 .6-.2 .2-.3 .1-.2-.2zM264.3 266.8l.4-.1 .3 .2"/>
<path d="M264.3 266.7v1M265 266.9l.2-.2 .3 .1 .1 .9M265 266.9v.8M266.3 266.8l.4-.1 .3 .2M266.3 266.7v1M267 266.9l.2-.2 .3 .1 .1 .9M267 266.9v.8M268.2 267.2l.8-.2-.1-.2-.4-.1-.3 .2 .1 .7h.6M269.6 266.8l.2-.1 .4 .1v.9M269.6 266.7v1M270.7 266.7h.6M271 266.2v1.3l.3 .2"/>
<path d="M272.3 266.8l-.3-.1-.3 .2 .1 .2 .5 .2v.3h-.6M273 267.5v.2M273 266.8v.1M291.5 276.2a.76 .76 0 0 1 .8 .7 .76 .76 0 0 1-.8 .8zM292.2 266.3l-.5-.1-.3 .3 .1 .3 .7 .3v.4l-.2 .2-.6-.1M292.9 266.2v1.5M292.9 277.2l.7-.2-.1-.2-.4-.1-.2 .2 .1 .7h.5M292.9 266.8l.2-.1 .4 .1v.9M294.2 267.2l.7-.2-.1-.2-.4-.1-.2 .2v.7h.6M294.7 276.8l-.3-.1-.2 .2v.2l.5 .2v.3h-.5M295.5 267.2l.7-.2-.1-.2-.4-.1-.2 .2v.7h.6M295.5 276.2v.1"/>
<path d="M295.5 276.7v1M296.6 266.7h.6M296.8 266.2v1.3l.4 .2M296.8 276.7v1.2l-.3 .3-.3-.1M296.8 276.8l-.4-.1-.3 .3 .1 .6h.6M297.5 276.8l.2-.1 .4 .1 .1 .9M297.5 276.7v1M298.6 266.2h.9M298.8 277.2l.7-.2v-.2l-.5-.1-.2 .2 .1 .7h.6M299 266.2v1.5M300 266.2v.1M300 266.7v1"/>
<path d="M300.2 276.7v1M300.5 266.7h.5M300.6 276.7l-.4 .3M300.7 266.2v1.3l.3 .2M301.1 277.5v.2M301.1 276.8v.1M301.5 266.2v1.3l.2 .2M302.2 267.2l.8-.2-.1-.2-.4-.1-.3 .2 .1 .7h.6M303.6 267.5v.2M303.6 266.8v.1M316.5 266.9h.5M316.5 277l.7-.1 .1-.2-.1-.4-.2-.1h-.5v1.5"/>
<path d="M316.8 277l.5 .7M317.2 266.2h-.7v1.5M317.7 266.2v.1M317.7 266.7v1M317.9 277.2l.7-.2-.1-.2-.4-.1-.2 .2 .1 .7h.5M318.5 266.2v1.3l.2 .2M319.1 276.7l.4 1 .3-1M319.2 267.2l.7-.2-.1-.2-.4-.1-.2 .2v.7h.6M320.4 276.2v.1M320.4 276.7v1M321 277.2l.7-.2v-.2l-.5-.1-.2 .2 .1 .7h.6M322.2 276.7l.3 1 .3-.7 .3 .7 .3-1"/>
<path d="M322.5 266.2v1.5l-.8-1.5v1.5M323.2 266.8h.6l.1 .9M323.9 267l-.5 .1-.2 .2 .2 .4 .5-.1M323.9 277.2l.7-.2-.1-.2-.4-.1-.2 .2 .1 .7h.5M324.6 266.8l.4-.1 .2 .2M324.6 266.7v1M325.2 266.9l.3-.2 .3 .1 .1 .9M325.2 266.9v.8M325.2 276.7v1M325.7 276.7l-.3 .1-.2 .2M326.2 277.5v.2M326.2 276.8v.1"/>
<path d="M326.5 267.2l.7-.2v-.2l-.5-.1-.2 .2 .1 .7h.6M327.9 267.5v.2M327.9 266.8v.1M341.5 276.2a.76 .76 0 0 1 .8 .7 .76 .76 0 0 1-.8 .8zM343 276.8h.5l.1 .9M343.6 277l-.5 .1-.2 .2 .2 .4 .5-.1M344.1 276.7h.6M344.3 276.2v1.3l.4 .2M345.1 277.2l.7-.2-.1-.2-.4-.1-.2 .2 .1 .7h.5M346.5 277.5v.2M346.5 276.8v.1M367.2 266.3l-.5-.1-.2 .1v.5l.6 .2 .1 .4-.2 .3-.6-.1"/>
<path d="M367.9 266.8l.2-.1 .4 .1v.9M367.9 266.2v1.5M369.2 267.2l.7-.2-.1-.2-.4-.1-.2 .2v.7h.6M370.5 267.2l.7-.2-.1-.2-.4-.1-.2 .2v.7h.6M371.6 266.7h.6M371.8 266.2v1.3l.4 .2M372.2 276.3l-.5-.1-.2 .1v.5l.6 .2 .1 .4-.2 .3-.6-.1M372.9 276.2v.1M372.9 276.7v1M373.5 276.7h.7l-.7 1h.7M373.8 267l.7-.1 .2-.2-.1-.4-.2-.1h-.6v1.5M374.7 277.2l.8-.2-.1-.2-.4-.1-.3 .2 .1 .7h.6"/>
<path d="M375.3 266.8h.6l.1 .9M376 267l-.5 .1-.3 .2 .3 .4 .5-.1M376.1 277.5v.2M376.1 276.8v.1M376.5 266.7h.5M376.7 266.2v1.3l.3 .2M377.5 266.8l.2-.1 .4 .1 .1 .9M377.5 266.2v1.5M378.9 267.5v.2M378.9 266.8v.1M387.2 276.3l-.5-.1-.2 .1v.5l.6 .2 .1 .4-.2 .3-.6-.1M387.9 276.8l.2-.1 .4 .1v.9"/>
<path d="M387.9 276.2v1.5M389.2 277.2l.7-.2-.1-.2-.4-.1-.2 .2v.7h.6M390.5 277.2l.7-.2-.1-.2-.4-.1-.2 .2v.7h.6M391.6 276.7h.6M391.8 276.2v1.3l.4 .2M392.7 277.5v.2M392.7 276.8v.1M394.5 280.8l.2-.1 .4 .1 .1 .6-.2 .2-.3 .1-.2-.2zM395.6 280.7h.6M396.2 280.2l-.4 .2v1.3"/>
</g>
<g fill="none" stroke="#00007f" stroke-width=".2">
<path d="M264.9 260a1.72 1.72 0 0 0 0 2.3M277.7 260a1.72 1.72 0 0 1 0 2.3M261.5 261.1h1.1M262 260.5v1.2M265.5 260.2v1.2l.2 .3h.3l.3-.3v-1.2M267 260.7v1M267 260.8l.2-.1 .4 .1 .1 .9M268.4 260.7v1M268.8 260.7l-.4 .3M269.2 261.2l.8-.2-.1-.2-.4-.1-.3 .2 .1 .7h.6M270.6 260.2v1.3l.2 .2M271.3 261.2l.7-.2v-.2l-.5-.1-.2 .2 .1 .7h.6"/>
<path d="M272.7 260.8h.5l.1 .9M273.3 261l-.5 .1-.2 .2 .2 .4 .5-.1M274.5 260.8l-.3-.1-.2 .2v.2l.5 .2v.3h-.5M275.2 261.2l.7-.2-.1-.2-.4-.1-.2 .2v.7h.6M277.2 260.8l-.5-.1-.2 .3 .1 .6h.6M277.2 260.2v1.5M286.5 261l.7-.1 .1-.2-.1-.4-.2-.1h-.5v1.5M288 261l.7-.1 .1-.2-.1-.4-.2-.1h-.5v1.5M288.3 261l.5 .7M289.5 260.9h.5M290.2 260.2h-.7v1.5h.7M290.8 260.2v1.5h.7"/>
<path d="M291.2 271.7l.5-1.5 .5 1.5M291.4 271.3h.7M292 260.2v1.5M292.7 261.7v-1.5l.5 1.1 .5-1.1v1.5M293.2 270.8l-.3-.1-.2 .2v.2l.5 .2v.3h-.5M294.5 270.8l-.4-.1-.2 .2 .1 .2 .5 .2v.3h-.6M294.5 260.2v1.5M295.1 271.2l.7-.2-.1-.2-.4-.1-.2 .2 .1 .7h.5M296 260.2v1.5l-.8-1.5v1.5M296.5 270.8l.4-.1 .2 .2M296.5 270.7v1M296.5 261.7l.5-1.5 .5 1.5"/>
<path d="M296.7 261.3h.7M297.1 270.9l.2-.2 .4 .1v.9M297.1 270.9v.8M298 261l.7-.1 .2-.2-.1-.4-.2-.1h-.6v1.5M298.4 261l.5 .7M298.5 270.8l.4-.1 .3 .3-.2 .6h-.5M298.5 270.2v1.5M299.3 260.2l.5 .8M299.8 261v.7M299.8 270.2v1.3l.2 .2M300.3 260.2l-.5 .8M300.5 270.7l.3 1"/>
<path d="M300.8 271.7l-.3 .5M301.2 270.7l-.4 1M311.5 260.8h.5l.1 .9M312.1 261l-.5 .1-.2 .2 .2 .4 .5-.1M312.7 261.7h.9M312.7 260.6l.5-.4v1.5M314.2 260.3l.5-.1 .3 .4-.9 1.1h.9M315.6 260.3l.6-.1 .3 .4-1 1.1h1M316.5 270.2h.5l.2 .3-.2 .4 .2 .1 .1 .4-.3 .3h-.5zM316.5 270.9h.5M317 261.7h.9M317 260.6l.5-.4v1.5"/>
<path d="M317.7 270.2h.9M318.2 270.2v1.5M318.4 260.2h.9l-.5 .6 .4 .1v.6l-.2 .2-.6-.2M319 270.2h1l-1 1.5h1M319.9 260.3l.6-.1 .2 .4-.9 1.1h.9M320.5 271.1h1.2M322.4 270.9h.5M323.1 270.2h-.7v1.5h.7M323.7 270.7v1M323.7 270.8l.3-.1 .3 .1 .1 .9M325.7 270.8l-.4-.1-.3 .3 .2 .6h.5M325.7 270.2v1.5"/>
<path d="M326.5 270.2a.76 .76 0 0 1 .8 .7 .76 .76 0 0 1-.8 .8zM327.9 271.2l.7-.2-.1-.2-.4-.1-.2 .2 .1 .7h.5M329.1 270.7l.4 1 .3-1M330.4 270.2v.1M330.4 270.7v1M331.7 270.8l-.4-.1-.3 .3 .2 .6h.5M332.3 271.2l.7-.2v-.2l-.5-.1-.2 .2 .1 .7h.6M333.7 271.5v.2M334.4 270.2v1.5M334.5 271.1l.5 .6M335 270.7l-.6 .6M335.6 270.2v.1"/>
<path d="M335.6 270.7v1M337 270.8l-.5-.1-.3 .3 .2 .6h.6M337.2 260.3a.7 .7 0 0 0-.8 .6 .7 .7 0 0 0 .8 .7l.1-.6h-.3M337.6 270.8h.6v.9M338 260.8l.2-.1 .4 .1 .1 .6-.2 .2-.3 .1-.2-.2zM338.2 271l-.5 .1-.2 .2 .2 .4 .5-.1M339.3 260.8l.2-.1 .5 .1v.6l-.1 .2-.4 .1-.2-.2zM339.6 270.8l-.4-.1-.3 .3 .1 .6h.6M339.6 270.2v1.5M340 271.8h1.1M341.3 260.8l-.4-.1-.3 .3 .1 .6h.6M341.3 260.2v1.5"/>
<path d="M341.5 270.8l.4-.1 .3 .3-.2 .6h-.5M341.5 270.7v1.5M342 260.8l.5-.1 .2 .3-.1 .6h-.6M342 260.2v1.5M343.2 260.7l.4 1M343.5 270.8l-.5-.1-.3 .3 .2 .6h.6M343.6 261.7l-.4 .5M344 260.7l-.4 1M344.1 270.8l.4-.1 .3 .3-.1 .6h-.6M344.1 270.2v1.5M344.3 260.7h.6M344.5 260.2v1.3l.4 .2"/>
<path d="M345.3 261.2l.7-.2v-.2l-.5-.1-.2 .2 .1 .7h.6M291.5 281.7v-1.5l.5 1.1 .5-1.1v1.5M293.2 280.8h.5l.1 .9M293.8 281l-.5 .1-.2 .2 .2 .4 .5-.1M294.5 280.7v1M295 280.7l-.5 .3M296.1 280.8l-.4-.1-.3 .3 .1 .6h.6M296.7 280.2v.1M296.7 280.7v1M297.5 280.8l.2-.1 .3 .1 .1 .9M297.5 280.7v1M300 280.9h.5"/>
<path d="M300.7 280.2h-.7v1.5M301.2 280.2v1.3l.3 .2M302 280.8h.6l.1 .9M302.7 281l-.5 .1-.2 .2 .2 .4 .5-.1M303.4 280.2v1.5M303.5 281.1l.5 .6M304 280.7l-.6 .6M341.4 280.3l.6-.1 .2 .4-.9 1.1h.9M343 280.3l.2-.1a.8 .8 0 0 1 .5 .7 .8 .8 0 0 1-.5 .8l-.2-.2-.2-.4zM344.2 280.3l.6-.1 .3 .4-.9 1.1h.9M346 280.1l-.3 1.1h.9M346.4 280.7v1"/>
<path d="M347.2 281.1h1.1M349.1 280.3l.2-.1a.8 .8 0 0 1 .5 .7 .8 .8 0 0 1-.5 .8l-.2-.2-.1-.4zM350.7 280.1l-.3 1.1h.9M351.1 280.7v1M351.9 281.1h1.1M353.7 281.7h.8M353.7 280.6l.4-.4v1.5M355 280.2h1l-.5 .6 .4 .1v.6l-.2 .2-.7-.2"/>
</g>
<text font-size="5.3" fill="#fff" x="140" y="108.5">BLE/Thread/Zigbee EndDevice Assembly Document</text>
<g font-size="4" fill="#fff">
<text x="73.9" y="41.5">Top View</text>
<text x="200.3" y="41.5">Bottom View</text>
</g>
<g font-size="3.3" fill="#fff">
<text x="261" y="252.2">Wireless demo board</text>
<text x="313.5" y="252.2">BLE/Thread/Zigbee EndDevice</text>
<text x="371" y="282.2">A3</text>
<text x="388.4" y="282.2">1</text>
<text x="401" y="282.2">3</text>
</g>
<g font-size="2" fill="#fff">
<text x="261" y="247.7">Project Name:</text>
<text x="313.5" y="247.7">Board Name:</text>
<text x="261" y="257.7">Revision:</text>
<text x="286" y="257.7">Rollout Stage:</text>
<text x="311" y="257.7">Git Hash:</text>
<text x="336" y="257.7">Company:</text>
<text x="261" y="261.7">+ (Unreleased)</text>
<text x="286" y="261.7">PRELIMINARY</text>
<text x="311" y="261.7">a122132</text>
<text x="336" y="261.7">Goodbyte</text>
<text x="261" y="267.7">Comments:</text>
<text x="291" y="267.7">Sheet Title:</text>
<text x="316" y="267.7">File Name:</text>
<text x="366" y="267.7">Sheet Path:</text>
<text x="291" y="271.7">Assembly</text>
<text x="316" y="271.7">BTZ-EndDevice.kicad_pcb</text>
<text x="291" y="277.7">Designer:</text>
<text x="291" y="281.7">Marcin Flak</text>
<text x="316" y="277.7">Reviewer:</text>
<text x="341" y="281.7">2024-04-13</text>
<text x="341" y="277.7">Date:</text>
<text x="371" y="277.7">Size:</text>
<text x="386" y="277.7">Sheet:</text>
<text x="394" y="281.7">of</text>
</g>
<g font-size="1.7" fill="#fff">
<text x="35" y="11.6">1</text>
<text x="85" y="11.6">2</text>
<text x="135" y="11.6">3</text>
<text x="185" y="11.6">4</text>
<text x="235" y="11.6">5</text>
<text x="285" y="11.6">6</text>
<text x="335" y="11.6">7</text>
<text x="385" y="11.6">8</text>
<text x="10.5" y="35.6">A</text>
<text x="408.5" y="35.6">A</text>
<text x="10.5" y="85.6">B</text>
<text x="408.5" y="85.6">B</text>
<text x="10.5" y="135.6">C</text>
<text x="408.5" y="135.6">C</text>
<text x="10.5" y="185.6">D</text>
<text x="408.5" y="185.6">D</text>
<text x="10.5" y="235.6">E</text>
<text x="408.5" y="235.6">E</text>
<text x="10.5" y="285.6">F</text>
<text x="35" y="286.7">1</text>
<text x="85" y="286.7">2</text>
<text x="135" y="286.7">3</text>
<text x="185" y="286.7">4</text>
<text x="235" y="286.7">5</text>
<text x="285" y="286.7">6</text>
<text x="335" y="286.7">7</text>
<text x="385" y="286.7">8</text>
<text x="408.5" y="285.6">F</text>
</g>
</svg>
